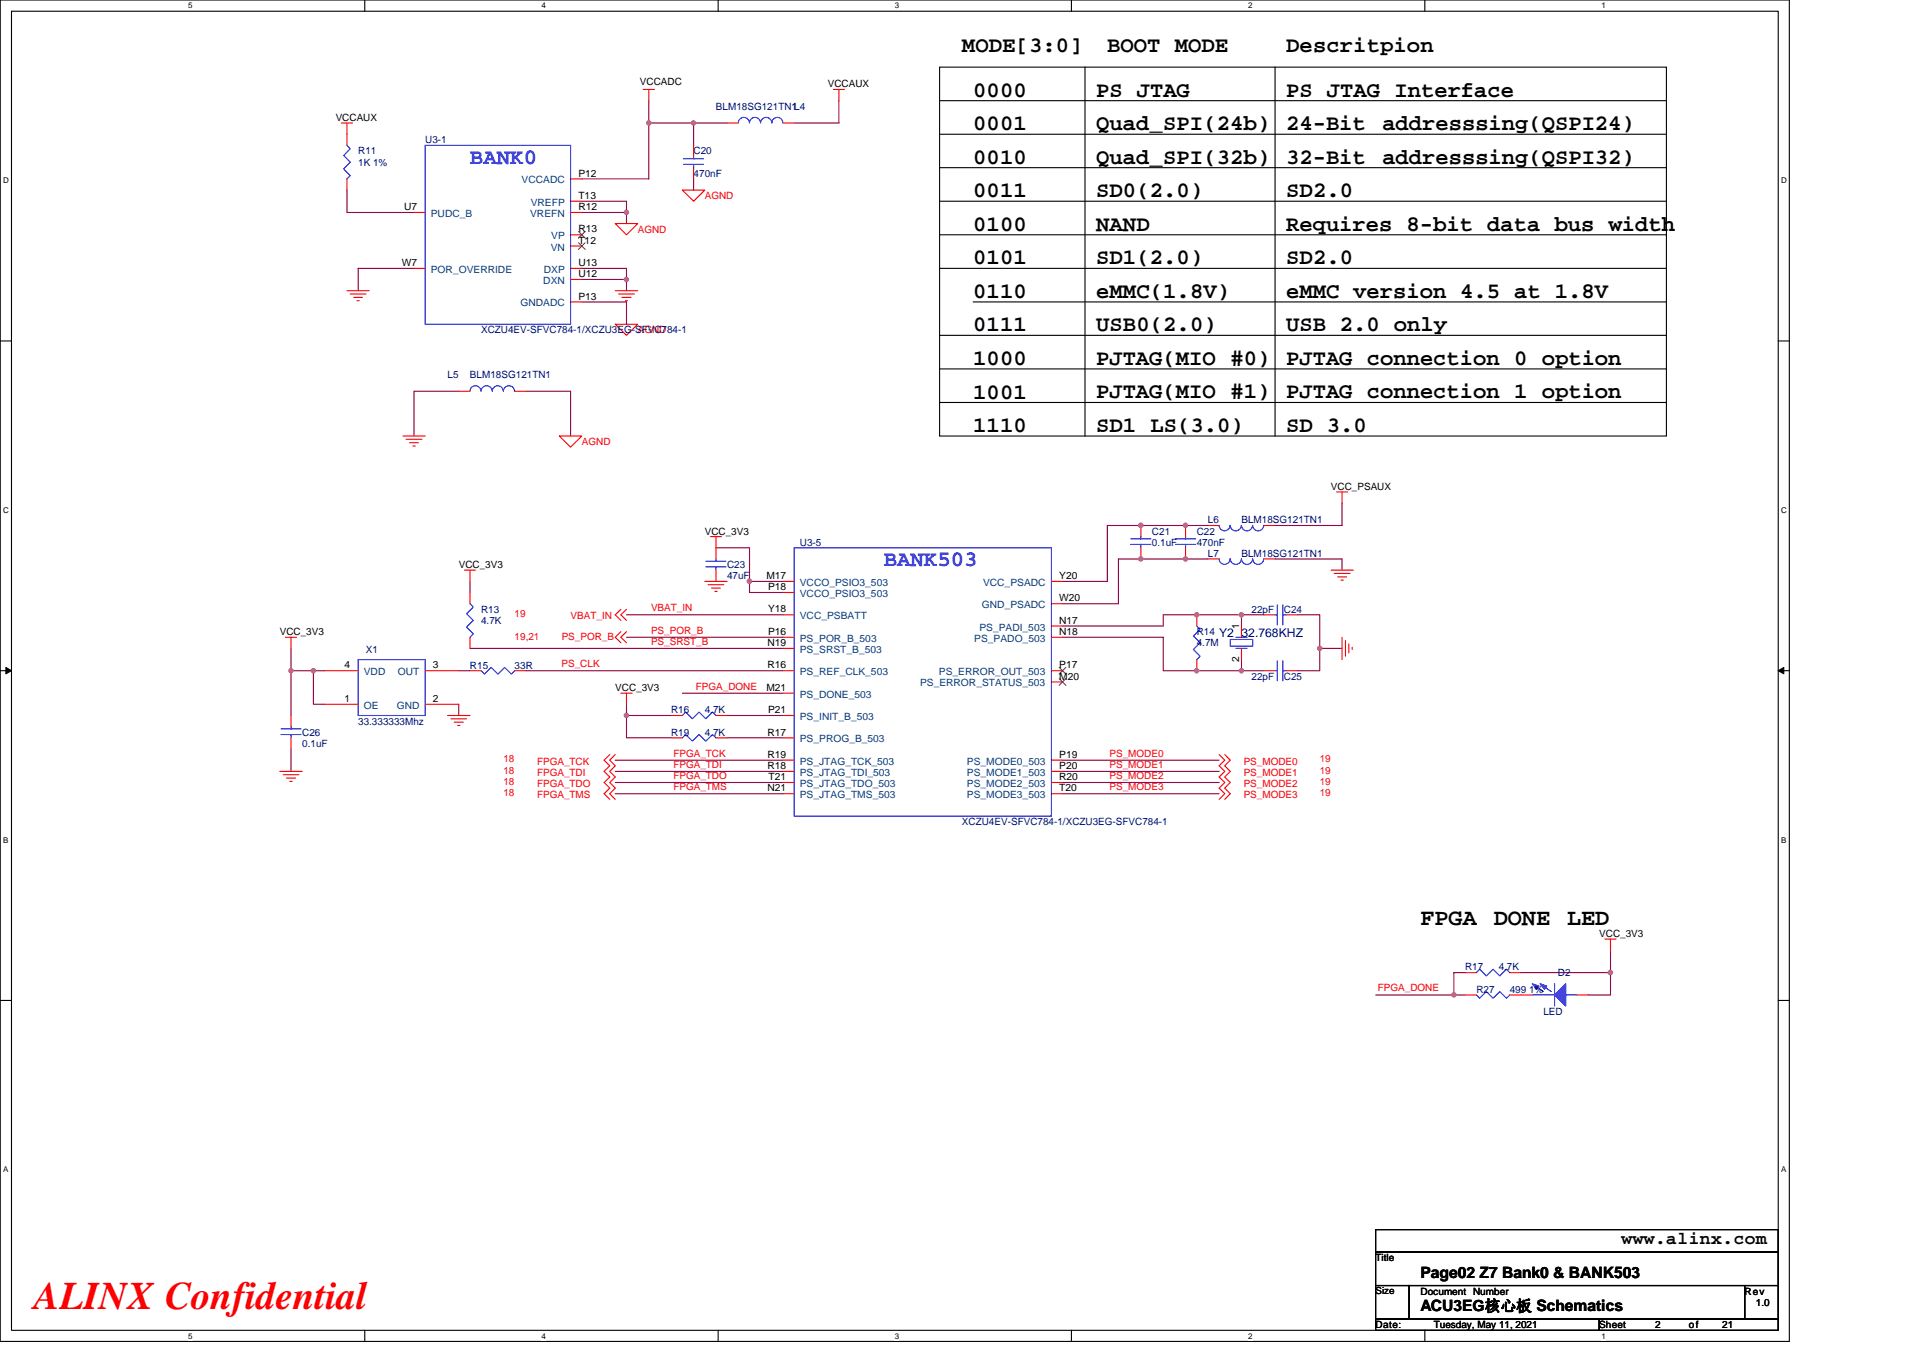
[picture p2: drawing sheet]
<svg xmlns="http://www.w3.org/2000/svg" width="297mm" height="210mm" viewBox="0 0 297 210" stroke-linecap="round" stroke-linejoin="round" font-family="sans-serif">
<path d="M0 0h276.4v207.3h-276.4zM1.8 1.7h272.9v203.8h-272.9z" fill="none" stroke="#000" stroke-width=".17"/>
<g fill="#fff">
<path d="M29.1 .2h.6v1.4h-.6z"/>
<path d="M29.1 205.7h.6v1.4h-.6z"/>
</g>
<path d="M56.3 0v1.7M56.3 205.5v1.8" fill="none" stroke="#000" stroke-width=".17"/>
<g fill="#fff">
<path d="M83.6 .2h.7v1.4h-.7z"/>
<path d="M83.6 205.7h.7v1.4h-.7z"/>
</g>
<path d="M110.9 0v1.7M110.9 205.5v1.8" fill="none" stroke="#000" stroke-width=".17"/>
<g fill="#fff">
<path d="M138.2 .2h.7v1.4h-.7z"/>
<path d="M138.2 205.7h.7v1.4h-.7z"/>
</g>
<path d="M165.5 0v1.7M165.5 205.5v1.8" fill="none" stroke="#000" stroke-width=".17"/>
<g fill="#fff">
<path d="M192.8 .2h.6v1.4h-.6z"/>
<path d="M192.8 205.7h.6v1.4h-.6z"/>
</g>
<path d="M220.1 0v1.7M220.1 205.5v1.8" fill="none" stroke="#000" stroke-width=".17"/>
<g fill="#fff">
<path d="M247.4 .2h.6v1.4h-.6z"/>
<path d="M247.4 205.7h.6v1.4h-.6z"/>
<path d="M.5 27.2h.8v1.4h-.8z"/>
<path d="M275.1 27.2h.9v1.4h-.9z"/>
<path d="M.5 78.1h.8v1.4h-.8z"/>
<path d="M275.1 78.1h.9v1.4h-.9z"/>
</g>
<path d="M0 52.7h1.8M274.7 52.7h1.7" fill="none" stroke="#000" stroke-width=".17"/>
<g fill="#fff">
<path d="M.5 129.1h.8v1.4h-.8z"/>
<path d="M275.1 129.1h.8v1.4h-.8z"/>
</g>
<path d="M0 103.6h1.8M274.7 103.6h1.7" fill="none" stroke="#000" stroke-width=".17"/>
<path d="M.9 103.1l.9 .5-.9 .5zM274.7 103.6l.8-.5v1z" fill="#000" stroke="#000" stroke-width=".15"/>
<g fill="#fff">
<path d="M.5 180h.8v1.4h-.8z"/>
<path d="M275.1 180h.8v1.4h-.8z"/>
</g>
<g fill="none" stroke="#000" stroke-width=".17">
<path d="M145.1 10.4h112.3v57h-112.3zM145.1 15.6h112.3M167.6 10.4v57M197 10.4v57M145.1 20.7h112.3M145.1 25.9h112.3M145.1 31.1h112.3M145.1 36.3h112.3M145.1 41.5h112.3M145.1 51.8h112.3M145.1 57h112.3M150.3 46.7h107.1"/>
<path d="M145.1 62.2h112.3M0 154.6h1.8M274.7 154.6h1.7M212.5 190h62.2v3.5h-62.2zM212.5 193.5h62.2v5.1h-62.2zM212.5 198.6h5.2v5.2h-5.2zM217.7 198.6h51.8v5.2h-51.8zM269.5 198.6h5.2v5.2h-5.2zM212.5 203.8h34.5v1.7h-34.5zM247 203.8h27.7v1.7h-27.7z"/>
</g>
<g fill="none" stroke="#800040" stroke-width=".17">
<path d="M100.2 19h6.9M100.2 19v8.6h-10.3M100.2 15.6v3.4M107.1 19h5.2M107.1 19v3.5M129.6 15.6v3.4h-6.9M53.6 29.4v3.4h10.4M89.9 31.1h6.9v1.7M89.9 32.8h6.9M96.8 32.8v1.7M107.1 27.6v1.8M64 41.5h-8.7v3.4"/>
<path d="M89.9 46.7h6.9v3.4M89.9 41.5h6.9v1.7M89.9 43.2h6.9v1.7M70.9 60.5h-6.9v6.9M81.2 60.5h6.9v6.9M207.3 77.7v3.5h-10.3M72.6 89.8v1.7M96.8 95h24.1M96.8 98.5h24.1M110.6 84.6h5.2v5.2M115.8 89.8v1.7h5.1M115.8 89.8h5.1"/>
<path d="M164.1 98.5h15.6v5.1h12.1M186.6 81.2h-15.6v8.6h-6.9M186.6 86.4h-13.8v6.9h-8.7M191.8 95h3.4M191.8 95h-12.1v1.7h-15.6M191.8 95v1.7M197 86.4h10.3v1.7M200.4 95h3.5v5.2M45 103.6h3.4M45 100.2v3.4M45 103.6v7M45 115.7v3.5"/>
<path d="M48.4 103.6v5.2h1.7M48.4 103.6h1.7M70.9 103.6h1.7M70.9 108.8v1.8M72.6 100.2h48.3M81.2 103.6h39.7M95 117.5h25.9M95 119.2h25.9M96.8 110.6v3.4h6.9M96.8 108.8v1.8M96.8 110.6h6.9M105.4 107.1h15.5"/>
<path d="M112.3 114h8.6M112.3 110.6h8.6M164.1 119.2h24.2M164.1 117.5h24.2M191.8 103.6h3.4M191.8 101.9v1.7M203.9 100.2v3.4h-3.5M203.9 100.2h3.4M95 120.9h25.9M95 122.6h25.9M164.1 120.9h24.2M164.1 122.6h24.2"/>
<path d="M224.6 153.7h1.7M226.3 150.3h-1.7v3.4h-12.1M234.9 150.3h13.9M248.8 150.3v3.4h-3.5M248.8 146.8v3.5"/>
</g>
<g fill="#f0f" stroke="#f0f" stroke-width=".17">
<circle cx="100.2" cy="19" r=".33"/>
<circle cx="107.1" cy="19" r=".33"/>
<circle cx="96.8" cy="32.8" r=".34"/>
<circle cx="96.8" cy="43.2" r=".34"/>
<circle cx="115.8" cy="89.8" r=".34"/>
<circle cx="48.4" cy="103.6" r=".34"/>
<circle cx="44.9" cy="103.6" r=".34"/>
<circle cx="96.8" cy="110.5" r=".34"/>
<circle cx="183.1" cy="81.2" r=".34"/>
<circle cx="176.2" cy="86.4" r=".34"/>
<circle cx="183.1" cy="86.4" r=".34"/>
<circle cx="203.9" cy="100.2" r=".34"/>
<circle cx="191.7" cy="103.6" r=".34"/>
<circle cx="184.8" cy="95" r=".34"/>
<circle cx="191.7" cy="95" r=".34"/>
<circle cx="184.8" cy="103.6" r=".34"/>
<circle cx="176.2" cy="81.2" r=".34"/>
<circle cx="248.7" cy="150.3" r=".34"/>
<circle cx="224.6" cy="153.7" r=".34"/>
</g>
<g fill="none" stroke="#f00" stroke-width=".17">
<path d="M52.7 19h1.8M53.6 19v3.5M99.4 13.8h1.7M100.2 13.8v1.8M112.3 19h1.7M120.9 19h1.8M128.7 13.8h1.7M129.6 13.8v1.8M53.6 27.6v1.8M64 32.8h1.7M88.1 27.6h1.8M88.1 32.8h1.8"/>
<path d="M88.1 31.1h1.8M88.1 38h1.8M88.1 36.3h1.8M95 34.5h3.5l-1.7 1.8zM105.4 29.4h3.5l-1.8 1.7zM107.1 22.5v1.7M107.1 25.9v1.7M53.6 44.9h3.4M54.1 45.4h2.4M54.6 46h1.4M55.1 46.5h.4M64 41.5h1.7"/>
<path d="M88.1 46.7h1.8M88.1 43.2h1.8M88.1 41.5h1.8M95 50.1h3.5l-1.7 1.7zM95 44.9h3.5M95.6 45.4h2.4M96.1 46h1.4M96.6 46.5h.3M62.2 67.4h3.5M62.7 67.9h2.5M63.3 68.4h1.3M63.8 68.9h.3"/>
<path d="M70.9 60.5h1.7M79.5 60.5h1.7M86.4 67.4h3.5l-1.8 1.7zM206.5 76h1.7M207.3 76v1.7M44.1 98.5h1.7M45 98.5v1.7M71.7 88.1h1.7M72.6 88.1v1.7M72.6 91.5v1.8M72.6 98.5v1.7M95.9 94.1l-.9 .9 .9 .9"/>
<path d="M95.9 97.6l-.9 .9 .9 .8M96.8 94.1l-.9 .9 .9 .9M96.8 97.6l-.9 .9 .9 .8M108.9 89.8h3.4M109.4 90.3h2.4M109.7 82.9h1.8M109.9 90.9h1.4M110.4 91.4h.4M110.6 82.9v3.5M110.6 88.1v1.7M120.9 98.5h1.8M120.9 89.8h1.8"/>
<path d="M120.9 91.5h1.8M120.9 95h1.8M162.4 96.7h1.7M162.4 98.5h1.7M162.4 93.3h1.7M162.4 89.8h1.7M176.2 81.2v1.7M176.2 84.6v1.8M183.1 81.2v1.7M183.1 84.6v1.8M184.9 95v1.7M186.6 81.2h1.7"/>
<path d="M186.6 86.4h1.7M191.8 96.7v1.8M195.2 81.2h1.8M195.2 86.4h1.8M195.2 95h1.8M198.7 95h1.7M205.6 88.1h3.4M206.1 88.6h2.4M206.6 89.1h1.4M207.1 89.6h.4M207.3 98.5v3.4M207.8 99v2.4"/>
<path d="M208.3 99.5v1.4M43.2 119.2h3.5M43.7 119.7h2.5M45 110.6v1.7M45 114v1.7M50.1 108.8h5.2M50.1 103.6h5.2M65.7 108.8h5.2M65.7 103.6h5.2M69.1 110.6h3.5M69.7 111.1h2.4M70.2 111.6h1.4"/>
<path d="M70.7 112.1h.3M72.6 103.6h1.7M79.5 103.6h1.7M94.2 116.6l-.9 .9 .9 .8-.9 .9 .9 .9-.9 .8 .9 .9-.9 .8 .9 .9M95 116.6l-.8 .9 .8 .8-.8 .9 .8 .9-.8 .8 .8 .9-.8 .8 .8 .9M95.9 107.1h1.7M96.8 107.1v1.7M103.7 110.6h1.7M103.7 114h1.7M110.6 110.6h1.7M110.6 114h1.7M120.9 107.1h1.8"/>
<path d="M120.9 110.6h1.8M120.9 117.5h1.8M120.9 119.2h1.8M120.9 114h1.8M120.9 103.6h1.8M120.9 100.2h1.8M162.4 103.6h1.7M162.4 105.4h1.7M162.4 117.5h1.7M162.4 119.2h1.7M184.9 101.9v1.7M188.3 116.6l.9 .9-.9 .8 .9 .9-.9 .9 .9 .8-.9 .9 .9 .8-.9 .9"/>
<path d="M189.2 116.6l.8 .9-.8 .8 .8 .9-.8 .9 .8 .8-.8 .9 .8 .8-.8 .9M191.8 100.2v1.7M195.2 103.6h1.8M198.7 103.6h1.7M208.9 100v.4M44.3 120.2h1.4M44.8 120.7h.3M120.9 120.9h1.8M120.9 122.6h1.8M162.4 120.9h1.7M162.4 122.6h1.7M226.3 153.7h1.7"/>
<path d="M226.3 150.3h1.7M233.2 153.7h3.5M233.2 150.3h1.7M243.6 153.7h1.7M247.9 145.1h1.7M248.8 145.1v1.7"/>
</g>
<g fill="none" stroke="#00f" stroke-width=".17">
<path d="M114 19a.87 .87 0 0 1 .9-.9 .87 .87 0 0 1 .9 .9 .85 .85 0 0 1 .8-.9 .85 .85 0 0 1 .9 .9M117.5 19a.87 .87 0 0 1 .9-.9 .87 .87 0 0 1 .8 .9 .85 .85 0 0 1 .9-.9 .85 .85 0 0 1 .8 .9M53.6 22.5l.5 .5-1 1 1 1.1-1 1 1 1-.5 .5M65.7 22.5h22.4v27.6h-22.4zM105.6 25.4h3.1M105.6 24.5h3.1M107.1 24.2v.3M107.1 25.4v.5M77.7 60.4a.86 .86 0 0 0-.8-.8 .86 .86 0 0 0-.9 .8 .87 .87 0 0 0-.8-.8 .87 .87 0 0 0-.9 .8 .85 .85 0 0 0-.9-.8 .85 .85 0 0 0-.8 .8M79.5 60.4a.86 .86 0 0 0-.9-.8 .86 .86 0 0 0-.8 .8M72.6 93.3l.5 .5-1 1 1 1.1-1 1 1 1-.5 .6M109 87.6h3.1"/>
<path d="M109 86.7h3.1M110.6 86.4v.3M110.6 87.6v.5M122.7 84.6h39.7v41.5h-39.7zM174.7 84.1h3.1M174.7 83.3h3.1M176.2 82.9v.4M176.2 84.1v.5M181.6 84.1h3.1M181.6 83.3h3.1M183.1 82.9v.4M183.1 84.1v.5"/>
<path d="M184.9 96.7l.5 .5-1.1 1.1 1.1 1-1.1 1.1 1.1 1-.5 .5M188.3 81.2a.85 .85 0 0 0 .9 .8 .85 .85 0 0 0 .8-.8M188.3 86.3a.85 .85 0 0 0 .9 .9 .85 .85 0 0 0 .8-.9M190 81.2a.86 .86 0 0 0 .9 .8 .86 .86 0 0 0 .8-.8M190 86.3a.86 .86 0 0 0 .9 .9 .86 .86 0 0 0 .8-.9M190 98.8h3.5v1h-3.5zM190.9 98.5h1.7M191.8 81.2a.86 .86 0 0 0 .8 .8 .86 .86 0 0 0 .9-.8M191.8 86.3a.86 .86 0 0 0 .8 .9 .86 .86 0 0 0 .9-.9M191.8 98.5h.1M193.5 81.2a.85 .85 0 0 0 .8 .8 .85 .85 0 0 0 .9-.8M193.5 86.3a.85 .85 0 0 0 .8 .9 .85 .85 0 0 0 .9-.9"/>
<path d="M197 95h.3M197.3 93.5v3.1M198.2 93.5v3.1M198.2 95h.5M43.4 113.5h3.1M43.4 112.6h3.1M45 112.3v.3M45 113.5v.5M55.3 101.9h10.4v8.7h-10.4zM74.3 103.6l.5 .6 1.1-1.1 1 1.1 1.1-1.1 1 1.1 .5-.6M105.4 110.6l.5-.6 1.1 1.1 1-1.1 1 1.1 1.1-1.1 .5 .6M105.4 114l.5-.5 1.1 1 1-1 1 1 1.1-1 .5 .5"/>
<path d="M190.9 100.2h1.7M191.8 100.2h.1M197 103.6h.3M197.3 102.1v3.1M198.2 102.1v3.1M198.2 103.6h.5M228 153.7l.6 .5 1-1 1 1 1.1-1 1 1 .5-.5M228 150.3l.6-.5 1 1 1-1 1.1 1 1-1 .5 .5M236.7 153.7h3.4M236.9 152.2l1.5 1M238.1 152.2l1.5 1M240.1 152v3.4"/>
<path d="M241.8 153.7h1.8"/>
</g>
<g fill="#00f" stroke="#00f" stroke-width=".17">
<path d="M241.8 152v3.4l-1.7-1.7z" fill-rule="evenodd"/>
<path d="M237.9 152l1 .4-.3 .5z" fill-rule="evenodd"/>
<path d="M236.7 152l1 .4-.3 .5z" fill-rule="evenodd"/>
</g>
<path d="M89.4 37.5l1 1M89.4 35.8l1 1M90.4 37.5l-1.1 1M90.4 35.8l-1.1 1M163.6 103.1l1.1 1.1M163.6 104.9l1.1 1M164.6 103.1l-1 1.1M164.6 104.9l-1 1" fill="none" stroke="#804000" stroke-width=".15"/>
<text font-size="6" fill="#f00" x="5.2" y="202.3">ALINX Confidential</text>
<g font-size="3.6">
<text x="219.4" y="142.9">FPGA</text>
<text x="230.7" y="142.9">DONE</text>
<text x="242.1" y="142.9">LED</text>
</g>
<g font-size="3.4">
<text x="148.6" y="8">MODE[3:0]</text>
<text x="171" y="8">BOOT MODE</text>
<text x="198.7" y="8">Descritpion</text>
<text x="150.3" y="14.9">0000</text>
<text x="169.3" y="14.9">PS JTAG</text>
<text x="198.7" y="14.9">PS JTAG Interface</text>
<text x="150.3" y="20.1">0001</text>
<text x="169.3" y="20.1">Quad_SPI(24b)</text>
<text x="198.7" y="20.1">24-Bit</text>
<text x="213.5" y="20.1">addresssing(QSPI24)</text>
<text x="150.3" y="25.3">0010</text>
<text x="169.3" y="25.3">Quad_SPI(32b)</text>
<text x="198.7" y="25.3">32-Bit</text>
<text x="213.5" y="25.3">addresssing(QSPI32)</text>
<text x="150.3" y="30.5">0011</text>
<text x="150.3" y="35.7">0100</text>
<text x="169.3" y="30.5">SD0(2.0)</text>
<text x="169.3" y="35.7">NAND</text>
<text x="198.7" y="30.5">SD2.0</text>
<text x="198.7" y="35.7">Requires 8-bit data bus width</text>
<text x="150.3" y="40.9">0101</text>
<text x="169.3" y="40.9">SD1(2.0)</text>
<text x="198.7" y="40.8">SD2.0</text>
<text x="150.3" y="46">0110</text>
<text x="169.3" y="46">eMMC(1.8V)</text>
<text x="198.7" y="46">eMMC version 4.5 at 1.8V</text>
<text x="150.3" y="51.2">0111</text>
<text x="169.3" y="51.2">USB0(2.0)</text>
<text x="198.7" y="51.2">USB 2.0 only</text>
<text x="150.3" y="56.4">1000</text>
<text x="169.3" y="56.4">PJTAG(MIO #0)</text>
<text x="198.7" y="56.4">PJTAG connection 0 option</text>
<text x="150.3" y="61.6">1001</text>
<text x="169.3" y="61.6">PJTAG(MIO #1)</text>
<text x="198.7" y="61.6">PJTAG connection 1 option</text>
<text x="150.3" y="66.8">1110</text>
<text x="169.3" y="66.8">SD1 LS(3.0)</text>
<text x="198.7" y="66.8">SD 3.0</text>
</g>
<g font-size="3.4" fill="#00f">
<text x="72.6" y="25.3">BANK0</text>
<text x="136.5" y="87.5">BANK503</text>
</g>
<text font-size="2.8" x="250.5" y="192.3">www.alinx.com</text>
<g font-size="2.4">
<text x="219.4" y="197.4">Page02 Z7 Bank0 &amp; BANK503</text>
<text x="219.4" y="202.6">ACU3EG核心板 Schematics</text>
</g>
<text font-size="1.9" fill="#000080" x="188.3" y="98.4">Y2 32.768KHZ</text>
<g font-size="1.5">
<text x="98.8" y="13.1">VCCADC</text>
<text x="127.9" y="13.5">VCCAUX</text>
<text x="51.9" y="18.7">VCCAUX</text>
<text x="89.3" y="27.3">P12</text>
<text x="62.4" y="32.5">U7</text>
<text x="89.3" y="35.9">R13</text>
<text x="89.3" y="32.5">R12</text>
<text x="89.3" y="30.7">T13</text>
<text x="62.1" y="41.1">W7</text>
<text x="89.3" y="37.7">T12</text>
<text x="89.3" y="41.1">U13</text>
<text x="89.3" y="42.8">U12</text>
<text x="89.3" y="46.3">P13</text>
<text x="205.6" y="75.7">VCC_PSAUX</text>
<text x="108.9" y="82.6">VCC_3V3</text>
<text x="70.9" y="87.8">VCC_3V3</text>
<text x="118.4" y="89.5">M17</text>
<text x="163.6" y="89.5">Y20</text>
<text x="118.6" y="91.2">P18</text>
<text x="118.6" y="94.6">Y18</text>
<text x="163.6" y="92.9">W20</text>
<text x="43.2" y="98.1">VCC_3V3</text>
<text x="118.6" y="99.8">N19</text>
<text x="118.6" y="98.1">P16</text>
<text x="163.6" y="98.1">N18</text>
<text x="163.6" y="96.4">N17</text>
<text x="191.4" y="97.3" transform="rotate(-90 191.4 97.3)">1</text>
<text x="53.2" y="103.3">4</text>
<text x="66.9" y="103.3">3</text>
<text x="95" y="106.8">VCC_3V3</text>
<text x="118.4" y="106.7">M21</text>
<text x="118.6" y="103.3">R16</text>
<text x="163.6" y="105">M20</text>
<text x="163.6" y="103.3">P17</text>
<text x="191.4" y="102.3" transform="rotate(-90 191.4 102.3)">2</text>
<text x="53.2" y="108.5">1</text>
<text x="66.9" y="108.5">2</text>
<text x="118.6" y="113.6">R17</text>
<text x="118.6" y="110.2">P21</text>
<text x="118.6" y="117.1">R19</text>
<text x="118.6" y="118.8">R18</text>
<text x="163.6" y="117.1">P19</text>
<text x="163.6" y="118.8">P20</text>
<text x="118.6" y="122.3">N21</text>
<text x="118.7" y="120.5">T21</text>
<text x="163.6" y="120.5">R20</text>
<text x="163.6" y="122.3">T20</text>
<text x="247" y="144.8">VCC_3V3</text>
<text x="212.5" y="194.9">Title</text>
<text x="212.5" y="200">Size</text>
<text x="219.4" y="200">Document Number</text>
<text x="269.5" y="200">Rev</text>
<text x="271.2" y="201.8">1.0</text>
<text x="212.5" y="205.2">Date:</text>
<text x="221.5" y="205.2">Tuesday, May 11, 2021</text>
<text x="247" y="205.2">Sheet</text>
<text x="255.7" y="205.2">2</text>
<text x="260.9" y="205.2">of</text>
<text x="266" y="205.2">21</text>
</g>
<g font-size="1.5" fill="#000080">
<text x="110.6" y="17">BLM18SG121TN1L4</text>
<text x="55.3" y="23.9">R11</text>
<text x="65.7" y="22.1">U3-1</text>
<text x="107.1" y="23.9">C20</text>
<text x="55.3" y="25.6">1K 1%</text>
<text x="107.1" y="27.3">470nF</text>
<text x="74.3" y="51.5">XCZU4EV-SFVC784-1/XCZU3EG-SFVC784-1</text>
<text x="69.1" y="58.4">L5</text>
<text x="72.6" y="58.4">BLM18SG121TN1</text>
<text x="177.9" y="82.6">C21</text>
<text x="184.9" y="82.6">C22</text>
<text x="186.6" y="80.9">L6</text>
<text x="191.8" y="80.9">BLM18SG121TN1</text>
<text x="112.3" y="87.8">C23</text>
<text x="112.3" y="89.5">47uF</text>
<text x="123.5" y="84.3">U3-5</text>
<text x="177.9" y="84.3">0.1uF</text>
<text x="184.9" y="84.3">470nF</text>
<text x="186.6" y="86">L7</text>
<text x="191.8" y="86">BLM18SG121TN1</text>
<text x="74.3" y="94.7">R13</text>
<text x="193.3" y="94.7">22pF</text>
<text x="198.3" y="94.7">C24</text>
<text x="56.5" y="100.9">X1</text>
<text x="74.3" y="96.4">4.7K</text>
<text x="184.9" y="98.1">R14</text>
<text x="184.9" y="99.9">4.7M</text>
<text x="72.6" y="103.3">R15</text>
<text x="79.5" y="103.3">33R</text>
<text x="193.3" y="105">22pF</text>
<text x="198.3" y="105">C25</text>
<text x="46.7" y="113.7">C26</text>
<text x="55.3" y="112">33.333333Mhz</text>
<text x="103.7" y="110.2">R16</text>
<text x="103.7" y="113.7">R19</text>
<text x="108.9" y="110.2">4.7K</text>
<text x="108.9" y="113.7">4.7K</text>
<text x="46.7" y="115.4">0.1uF</text>
<text x="148.6" y="127.5">XCZU4EV-SFVC784-1/XCZU3EG-SFVC784-1</text>
<text x="226.3" y="149.9">R17</text>
<text x="231.5" y="149.9">4.7K</text>
<text x="228" y="153.4">R27</text>
<text x="233.2" y="153.4">499 1%</text>
<text x="240.6" y="150.8">D2</text>
<text x="238.4" y="156.8">LED</text>
</g>
<g font-size="1.5" fill="#004080">
<text x="80.6" y="28.3">VCCADC</text>
<text x="66.5" y="33.5">PUDC_B</text>
<text x="81.9" y="33.5">VREFN</text>
<text x="82" y="31.8">VREFP</text>
<text x="85.1" y="38.7">VN</text>
<text x="85.2" y="37">VP</text>
<text x="66.5" y="42.2">POR_OVERRIDE</text>
<text x="80.4" y="47.3">GNDADC</text>
<text x="83.9" y="43.9">DXN</text>
<text x="84" y="42.2">DXP</text>
<text x="123.5" y="90.5">VCCO_PSIO3_503</text>
<text x="123.5" y="92.2">VCCO_PSIO3_503</text>
<text x="123.5" y="95.7">VCC_PSBATT</text>
<text x="151.7" y="94">GND_PSADC</text>
<text x="151.8" y="90.5">VCC_PSADC</text>
<text x="123.5" y="99.2">PS_POR_B_503</text>
<text x="123.5" y="100.9">PS_SRST_B_503</text>
<text x="150.5" y="99.2">PS_PADO_503</text>
<text x="151.3" y="97.4">PS_PADI_503</text>
<text x="56.2" y="104.3">VDD</text>
<text x="61.5" y="104.3">OUT</text>
<text x="123.5" y="107.8">PS_DONE_503</text>
<text x="123.5" y="104.3">PS_REF_CLK_503</text>
<text x="142.1" y="106.1">PS_ERROR_STATUS_503</text>
<text x="145" y="104.3">PS_ERROR_OUT_503</text>
<text x="56.2" y="109.5">OE</text>
<text x="61.3" y="109.5">GND</text>
<text x="123.5" y="111.3">PS_INIT_B_503</text>
<text x="123.5" y="118.2">PS_JTAG_TCK_503</text>
<text x="123.5" y="119.9">PS_JTAG_TDI_503</text>
<text x="123.5" y="114.7">PS_PROG_B_503</text>
<text x="149.3" y="118.2">PS_MODE0_503</text>
<text x="149.3" y="119.9">PS_MODE1_503</text>
<text x="123.5" y="121.6">PS_JTAG_TDO_503</text>
<text x="123.5" y="123.3">PS_JTAG_TMS_503</text>
<text x="149.3" y="121.6">PS_MODE2_503</text>
<text x="149.3" y="123.3">PS_MODE3_503</text>
</g>
<g font-size="1.5" fill="#f00">
<text x="98.5" y="35.9">AGND</text>
<text x="108.9" y="30.8">AGND</text>
<text x="98.5" y="51.5">AGND</text>
<text x="89.9" y="68.8">AGND</text>
<text x="79.5" y="95.4">19</text>
<text x="88.1" y="95.7">VBAT_IN</text>
<text x="100.6" y="94.4">VBAT_IN</text>
<text x="79.5" y="98.8">19,21</text>
<text x="86.8" y="98.8">PS_POR_B</text>
<text x="100.6" y="97.9">PS_POR_B</text>
<text x="100.6" y="99.6">PS_SRST_B</text>
<text x="86.7" y="103.1">PS_CLK</text>
<text x="107.5" y="106.6">FPGA_DONE</text>
<text x="77.8" y="117.8">18</text>
<text x="77.8" y="119.5">18</text>
<text x="82.9" y="118.2">FPGA_TCK</text>
<text x="82.9" y="119.9">FPGA_TDI</text>
<text x="104" y="116.9">FPGA_TCK</text>
<text x="104" y="118.6">FPGA_TDI</text>
<text x="171.4" y="118.6">PS_MODE1</text>
<text x="171.4" y="116.9">PS_MODE0</text>
<text x="192.1" y="118.2">PS_MODE0</text>
<text x="192.1" y="119.9">PS_MODE1</text>
<text x="203.9" y="117.8">19</text>
<text x="203.9" y="119.5">19</text>
<text x="77.8" y="121.3">18</text>
<text x="77.8" y="123">18</text>
<text x="82.9" y="121.6">FPGA_TDO</text>
<text x="82.9" y="123.3">FPGA_TMS</text>
<text x="104" y="120.4">FPGA_TDO</text>
<text x="104" y="122.1">FPGA_TMS</text>
<text x="171.4" y="120.4">PS_MODE2</text>
<text x="171.4" y="122.1">PS_MODE3</text>
<text x="192.1" y="121.6">PS_MODE2</text>
<text x="192.1" y="123.3">PS_MODE3</text>
<text x="203.9" y="121.3">19</text>
<text x="203.9" y="123">19</text>
<text x="212.8" y="153.2">FPGA_DONE</text>
</g>
<g font-size="1.2">
<text x="29.1" y="1.3">5</text>
<text x="83.6" y="1.3">4</text>
<text x="138.2" y="1.3">3</text>
<text x="192.8" y="1.3">2</text>
<text x="247.4" y="1.3">1</text>
<text x=".5" y="28.3">D</text>
<text x="275.1" y="28.3">D</text>
<text x=".5" y="79.2">C</text>
<text x="275.1" y="79.2">C</text>
<text x=".5" y="130.2">B</text>
<text x="275.1" y="130.2">B</text>
<text x=".5" y="181.1">A</text>
<text x="275.1" y="181.1">A</text>
<text x="29.1" y="206.8">5</text>
<text x="83.6" y="206.8">4</text>
<text x="138.2" y="206.8">3</text>
<text x="192.8" y="206.8">2</text>
<text x="247.4" y="206.8">1</text>
</g>
</svg>
